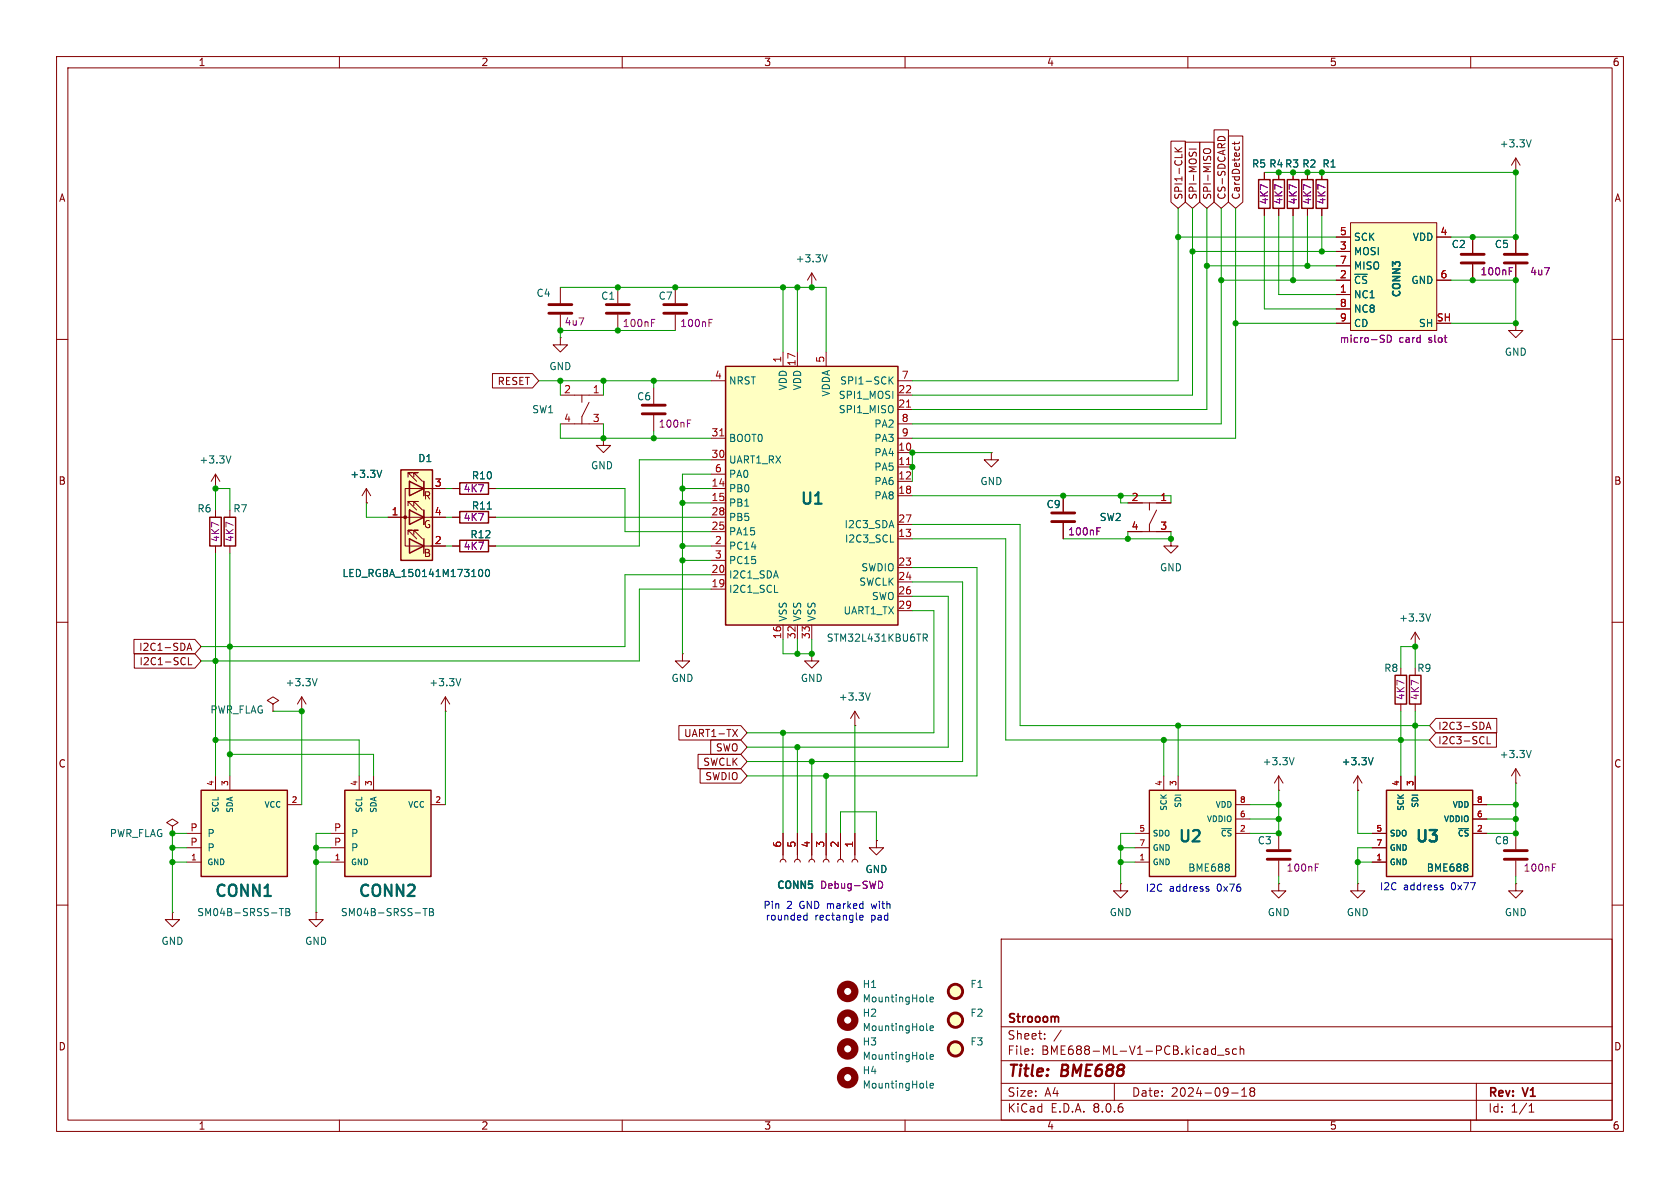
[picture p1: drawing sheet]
<svg xmlns="http://www.w3.org/2000/svg" width="297mm" height="210mm" viewBox="0 0 297 210" stroke-linecap="round" stroke-linejoin="round" font-family="sans-serif">
<g fill="none" stroke="#840000" stroke-width=".18">
<path d="M10 10h277v190h-277zM12 12h273v186h-273zM60 10v2M110 10v2M160 10v2M210 10v2M260 10v2M10 60h2M285 60h2M10 110h2M285 110h2M10 160h2"/>
<path d="M285 160h2M177 166h108v32h-108zM60 198v2M110 198v2M160 198v2M177 194.5h108M177 191.5h108M177 187.5h108M177 181.5h108M182.5 186.3v.1M182.5 185.5v.1M184.7 183.6v.1"/>
<path d="M184.7 182.8v.1M187.6 182.1l-1.3 2M197 191.5v3M210 198v2M214.3 186.3h.6M214.3 185.5h.6M214.9 184.9v1.5M215.2 186.5h1.2M217.2 185.5l-.3-.1-.2 .2v.2l.5 .2v.3h-.5M217.7 193.2h1.2M218.6 185.5l-.4-.1-.3 .3v.4l.1 .2h.6M219.2 185.5l.3-.1 .3 .1 .1 .9"/>
<path d="M219.2 184.9v1.5M219.5 193.8h.9M219.5 192.7l.5-.4v1.5M221.2 192.9l-.2 .3v.3l.2 .3 .5-.1 .1-.2-.1-.4-.2-.2M221.2 192.9l-.2-.2 .2-.4 .5 .1 .1 .2-.3 .3M221.2 192.9h.3M260 198v2M261 191.5v6.5M270.3 196.6h.9M270.3 195.5l.4-.4v1.5"/>
</g>
<path d="M238.8 39.4h15.2v19h-15.2z" fill="#ffffc2"/>
<path d="M238.8 39.4h15.2v19h-15.2zM236.2 52.1h2.6M236.2 49.5h2.6M236.2 44.5h2.6M236.2 41.9h2.6M236.2 47h2.6M236.2 54.6h2.6M236.2 57.2h2.6M254 49.5h2.5M254 41.9h2.5M120.6 115.6v1.2h1.3l-1.3 1.3-1.2-1.3h1.2M120.6 115.6h.1" fill="none" stroke="#840000" stroke-width=".18"/>
<path d="M244.5 59.3h.2M244.6 60l.1 .2-.1 .3M245.3 59.3a.64 .64 0 0 1 .7 .6 .64 .64 0 0 1-.7 .6z" fill="none" stroke="#840084" stroke-width=".18"/>
<path d="M128.3 64.8h30.4v45.7h-30.4z" fill="#ffffc2"/>
<path d="M128.3 64.8h30.4v45.7h-30.4z" fill="none" stroke="#840000" stroke-width=".25"/>
<g fill="none" stroke="#840000" stroke-width=".18">
<path d="M125.7 77.5h2.6M125.7 67.3h2.6M138.4 62.2v2.6M141 62.2v2.6M146 62.2v2.6M158.7 72.4h2.6M158.7 69.9h2.6M158.7 77.5h2.6M158.7 67.3h2.6M158.7 74.9h2.6M64.8 88.9h.1M64.8 86.4l.7 1.2"/>
<path d="M64.8 86.4v2.5M64.8 86.4l-.8 1.2M125.7 86.4h2.6M125.7 88.9h2.6M125.7 96.5h2.6M125.7 94h2.6M125.7 91.4h2.6M125.7 99.1h2.6M125.7 81.3h2.6M125.7 83.8h2.6M158.7 80h2.6M158.7 82.6h2.6"/>
<path d="M158.7 85.1h2.6M158.7 95.3h2.6M158.7 87.6h2.6M158.7 92.7h2.6M125.7 104.1h2.6M125.7 101.6h2.6M138.4 110.5v2.5M141 110.5v2.5M143.5 110.5v2.5M158.7 100.3h2.6M158.7 102.9h2.6M158.7 105.4h2.6"/>
<path d="M158.7 108h2.6"/>
</g>
<path d="M127.2 77.1h.8M160.3 72h.7M160.3 82.1h.7" fill="none" stroke="#a90000" stroke-width=".18"/>
<path d="M157.2 66.6v1.3M157.4 67.2l.5 .7M157.9 66.6l-.7 .7M67.5 83.1l-.4 1.3M157.4 95.8h.6M136.9 104.7h.6M163.2 112.1h.5l.2 .2-.1 .4-.6 .1M163.5 112.8l.4 .6" fill="none" stroke="#006464" stroke-width=".18"/>
<path d="M70.9 83.1h5.6v16h-5.6z" fill="#ffffc2"/>
<g fill="none" stroke="#840000" stroke-width=".18">
<path d="M268 30.5h.1M268 27.9v2.6M268 27.9l-.8 1.3M268 27.9l.7 1.3M260.3 41.9v2.8M260.3 46.7v2.8M268 57.2v1.2h1.2l-1.2 1.3-1.3-1.3h1.3M268 57.2h.1M268 41.9v2.8M268 46.7v2.8M99.1 74.9h7.6M99.1 69.9h7.6"/>
<path d="M102.9 69.9v1.2M104.1 71.1l-1.2 2.6v1.2M38.1 90.2v1.2M38.1 96.5v1.3M40.6 90.2v1.2M40.6 96.5v1.3M68.6 91.4h10.1M72.1 94.5v-.8h.8h-.8l1.6 1.6M72.1 89.4v-.8h.8h-.8l1.6 1.6M72.1 84.3v-.7h.8h-.8l1.6 1.5M72.4 90.2v2.5zM72.4 90.2h.1"/>
<path d="M72.4 85.1v2.5zM72.4 85.1h.1M73.2 94.5v-.8h.7h-.7l1.5 1.6M73.2 89.4v-.8h.7h-.7l1.5 1.6M73.2 84.3v-.7h.7h-.7l1.5 1.5M74.9 90.2v2.5M74.9 85.1v2.5M78.7 86.4h-7.1v10.1h7.1M80 96.5h1.3M80 91.4h1.3M80 86.4h1.3M86.4 96.5h1.2"/>
<path d="M86.4 91.4h1.2M86.4 86.4h1.2M143.5 115.6v1.2h1.3l-1.3 1.3-1.3-1.3h1.3M143.5 115.6h.1M268 156.2v1.3h1.2l-1.2 1.3-1.3-1.3h1.3M268 156.2h.1M268 147.3v2.8M268 152.1v2.8"/>
</g>
<path d="M37.1 91.4h2v5.1h-2zM39.6 91.4h2.1v5.1h-2.1zM70.9 83.1h5.6v16h-5.6zM72.4 95.3l2.5 1.2-2.5 1.3zM72.4 90.2l2.5 1.2-2.5 1.3zM72.4 85.1l2.5 1.3-2.5 1.2zM74.9 85.1v2.5M74.9 90.2v2.5M74.9 95.3v2.5M81.3 90.4h5.1v2.1h-5.1zM81.3 95.5h5.1v2h-5.1zM81.3 85.3h5.1v2.1h-5.1z" fill="none" stroke="#840000" stroke-width=".25"/>
<circle cx="71.6" cy="91.4" r=".25" fill="#840000" stroke="#840000" stroke-width=".18"/>
<path d="M270.7 24.7l-.4 1.3M86.1 90h.8M84.7 100.9l.2-.2a.68 .68 0 0 1 .4 .6 .68 .68 0 0 1-.4 .6l-.2-.2M85.9 100.8l.2-.1a.68 .68 0 0 1 .5 .6 .68 .68 0 0 1-.5 .6l-.2-.1-.1-.4z" fill="none" stroke="#006464" stroke-width=".18"/>
<path d="M258.3 46.5h4.1M258.3 45h4.1M265.9 46.5h4.1M265.9 45h4.1M265.9 151.9h4.1M265.9 150.4h4.1" fill="none" stroke="#840000" stroke-width=".51"/>
<path d="M266.8 47.9h.4M266.8 47.3h.6M274.4 153.3h.5M274.4 152.7h.6" fill="none" stroke="#840084" stroke-width=".18"/>
<path d="M245.1 139.7h15.2v15.2h-15.2z" fill="#ffffc2"/>
<path d="M246.6 119.4h2.1v5.1h-2.1zM249.2 119.4h2v5.1h-2zM245.1 139.7h15.2v15.2h-15.2z" fill="none" stroke="#840000" stroke-width=".25"/>
<g fill="none" stroke="#840000" stroke-width=".18">
<path d="M175.3 80v1.3h1.2l-1.2 1.3-1.3-1.3h1.3M175.3 80h.1M188 87.6v2.8M188 92.5v2.8M199.4 94h7.6M199.4 88.9h7.6M203.2 88.9v1.3M204.5 90.2l-1.3 2.5v1.3M207 95.3v1.2h1.3l-1.3 1.3-1.3-1.3h1.3M207 95.3h.1M247.6 118.1v1.3M250.2 114.3h.1"/>
<path d="M250.2 111.8v2.5M250.2 111.8l-.8 1.2M250.2 111.8l.8 1.2M48.3 124.5l1-.7-1-.6-1.1 .6 1.1 .7v1.2M48.3 125.7h.1M247.6 124.5v1.2M247.6 137.2v2.5M250.2 124.5v1.2M250.2 137.2v2.5M268 138.4h.1M268 135.9l-.8 1.3M268 135.9v2.5"/>
<path d="M268 135.9l.7 1.3M137.9 152.4l.2-.4 .3-.1 .4 .1 .1 .4M138.4 147.3v4.6M140.5 152.4l.1-.4 .4-.1 .3 .1 .2 .4M141 147.3v4.6M143 152.4l.1-.4 .4-.1 .4 .1 .1 .4M143.5 147.3v4.6M145.5 152.4l.2-.4 .3-.1 .4 .1 .2 .4M146 147.3v4.6M148.1 152.4l.1-.4 .4-.1 .3 .1 .2 .4M148.6 147.3v4.6M150.6 152.4l.2-.4 .3-.1 .4 .1 .1 .4"/>
<path d="M151.1 147.3v4.6M154.9 148.6v1.3h1.3l-1.3 1.2-1.2-1.2h1.2M154.9 148.6h.1M242.6 152.4h2.5M242.6 147.3h2.5M242.6 149.9h2.5M260.3 147.3h2.6M260.3 144.8h2.6M260.3 142.2h2.6"/>
</g>
<g fill="none" stroke="#006464" stroke-width=".18">
<path d="M252.9 108.5l-.4 1.3M270.7 132.7l-.4 1.2M257.9 146.5h1.7M259.4 152.8v.3M259.4 153.4v.5M163.8 176.9l.2 .2M164.4 176.7l.6-.1v-.3h-.4l-.2 .1 .1 .6h.5M163.8 187.1l.2 .2M163.8 192.2l.2 .1M163.8 182l.2 .2M164.4 186.8l.6-.1v-.2l-.4-.1-.2 .2 .1 .6h.5M164.4 181.8l.6-.2v-.2l-.4-.1-.2 .2 .1 .6h.5"/>
<path d="M164.4 191.9l.6-.1v-.2l-.4-.1-.2 .2 .1 .6h.5"/>
</g>
<g fill="none" stroke="#840000" stroke-width=".51">
<path d="M185.9 92.2h4.1M185.9 90.7h4.1"/>
<circle cx="168.9" cy="175.3" r="1.27"/>
<circle cx="168.9" cy="185.4" r="1.27"/>
<circle cx="168.9" cy="180.3" r="1.27"/>
</g>
<path d="M193.9 93.9h.4M193.9 93.3h.6M155.3 155.8a.64 .64 0 0 1 .7 .6 .64 .64 0 0 1-.7 .6" fill="none" stroke="#840084" stroke-width=".18"/>
<g fill="none" stroke="#840000" stroke-width="1.3">
<circle cx="149.9" cy="175.3" r="1.27"/>
<circle cx="149.9" cy="185.4" r="1.27"/>
<circle cx="149.9" cy="190.5" r="1.27"/>
<circle cx="149.9" cy="180.3" r="1.27"/>
</g>
<g fill="#ffffc2" stroke="#ffffc2" stroke-width=".18">
<circle cx="168.9" cy="180.3" r="1.27"/>
<circle cx="168.9" cy="175.3" r="1.27"/>
<circle cx="168.9" cy="185.4" r="1.27"/>
</g>
<path d="M61 139.7h15.2v15.2h-15.2z" fill="#ffffc2"/>
<path d="M61 139.7h15.2v15.2h-15.2z" fill="none" stroke="#840000" stroke-width=".25"/>
<g fill="none" stroke="#840000" stroke-width=".18">
<path d="M38.1 86.4h.1M38.1 83.8l-.8 1.3M38.1 83.8v2.6M38.1 83.8l.8 1.3M53.3 125.7h.1M53.3 123.2l-.7 1.3M53.3 123.2v2.5M53.3 123.2l.8 1.3M63.5 137.2v2.5M66 137.2v2.5M78.7 125.7h.1M78.7 123.2l-.7 1.3"/>
<path d="M78.7 123.2v2.5M78.7 123.2l.8 1.3M30.5 146.1l1-.7-1-.6-1 .6 1 .7v1.2M30.5 147.3h.1M58.4 152.4h2.6M58.4 149.9h2.6M58.4 147.3h2.6M76.2 142.2h2.5M30.5 161.3v1.3h1.2l-1.2 1.2-1.3-1.2h1.3M30.5 161.3h.1M55.9 161.3v1.3h1.2l-1.2 1.2-1.3-1.2h1.3M55.9 161.3h.1"/>
</g>
<path d="M40.8 80.6l-.4 1.3M56.1 120l-.5 1.2M81.5 120l-.5 1.2M74.8 160.6h.7M75.1 160.6v1.3M75.9 160.6h.5l.2 .2-.2 .4 .2 .1 .1 .3-.3 .3h-.5zM75.9 161.2h.5" fill="none" stroke="#006464" stroke-width=".18"/>
<path d="M35.6 139.7h15.2v15.2h-15.2z" fill="#ffffc2"/>
<path d="M222.5 31.8h2v5h-2zM225 31.8h2.1v5h-2.1zM227.6 31.8h2v5h-2zM230.1 31.8h2.1v5h-2.1zM232.7 31.8h2v5h-2zM35.6 139.7h15.2v15.2h-15.2z" fill="none" stroke="#840000" stroke-width=".25"/>
<g fill="none" stroke="#840000" stroke-width=".18">
<path d="M223.5 30.5v1.3M223.5 36.8v1.3M226.1 30.5v1.3M226.1 36.8v1.3M228.6 30.5v1.3M228.6 36.8v1.3M231.1 30.5v1.3M231.1 36.8v1.3M233.7 30.5v1.3M233.7 36.8v1.3M99.1 59.7v1.3h1.2l-1.2 1.2-1.3-1.2h1.3M99.1 59.7h.1"/>
<path d="M99.1 50.8v2.8M99.1 55.6v2.8M109.2 50.8v2.8M109.2 55.6v2.8M119.4 50.8v2.8M119.4 55.6v2.8M143.5 50.8h.1M143.5 48.3l-.8 1.2M143.5 48.3v2.5M143.5 48.3l.8 1.2M106.7 77.5v1.2h1.2l-1.2 1.3-1.3-1.3h1.3M106.7 77.5h.1"/>
<path d="M115.6 68.6v2.8M115.6 73.4v2.8M38.1 137.2v2.5M40.6 137.2v2.5M151.1 128.3h.1M151.1 125.7l-.7 1.3M151.1 125.7v2.6M151.1 125.7l.8 1.3M226.1 139.7h.1M226.1 137.2v2.5M226.1 137.2l-.8 1.2M226.1 137.2l.7 1.2"/>
<path d="M33 152.4h2.6M33 149.9h2.6M33 147.3h2.6M50.8 142.2h2.5M198.1 156.2v1.3h1.3l-1.3 1.3-1.3-1.3h1.3M198.1 156.2h.1M240 156.2v1.3h1.3l-1.3 1.3-1.2-1.3h1.2M240 156.2h.1"/>
</g>
<path d="M146.2 45l-.4 1.3M153.9 122.5l-.5 1.3M228.8 133.9l-.4 1.3M49.4 160.6h.7M49.7 160.6v1.3M50.5 160.6h.5l.2 .2-.2 .4 .2 .1 .1 .3-.3 .3h-.5zM50.5 161.2h.5" fill="none" stroke="#006464" stroke-width=".18"/>
<path d="M97 55.4h4.1M97 53.8h4.1M107.2 55.4h4.1M107.2 53.8h4.1M117.3 55.4h4.1M117.3 53.8h4.1M113.5 73.2h4.1M113.5 71.6h4.1" fill="none" stroke="#840000" stroke-width=".51"/>
<path d="M115.2 57.1h.4M115.2 56.5h.6M125.3 57.1h.5M125.3 56.5h.6M121.5 74.8h.5M121.5 74.2h.6" fill="none" stroke="#840084" stroke-width=".18"/>
<path d="M203.2 139.7h15.2v15.2h-15.2z" fill="#ffffc2"/>
<path d="M203.2 139.7h15.2v15.2h-15.2z" fill="none" stroke="#840000" stroke-width=".25"/>
<g fill="none" stroke="#840000" stroke-width=".18">
<path d="M207 25h2.6v10.7l-1.3 1.1-1.3-1.1zM207.7 26.8h1.3M207.7 26.1l.7 .7M209 26.1l-.8 .6M209.5 25.1h2.6v10.6l-1.3 1.1-1.3-1.1zM210.2 26.4h1.3M210.3 26.9l-.1 .2M210.9 27l.2-.1 .3 .1M212.1 25.1h2.5v10.6l-1.2 1.1-1.3-1.1zM212.8 27v-.2a.43 .43 0 0 1 .4-.5h.4a.42 .42 0 0 1 .4 .2 .42 .42 0 0 1 0 .5M214.6 23h2.6v12.7l-1.3 1.1-1.3-1.1zM215.4 24.4l.4-.3 .7 .3"/>
<path d="M217.2 24h2.5v11.7l-1.3 1.1-1.2-1.1zM218.3 25.1v.5M219.1 25.1l-.2 .3h-1.1M223.5 30.5v1.3M223.5 36.8v1.3M226.1 30.5v1.3M226.1 36.8v1.3M228.6 30.5v1.3M228.6 36.8v1.3M231.1 30.5v1.3M231.1 36.8v1.3M233.7 30.5v1.3"/>
<path d="M233.7 36.8v1.3M236.2 52.1h2.6M236.2 49.5h2.6M236.2 44.5h2.6M236.2 41.9h2.6M236.2 47h2.6M236.2 54.6h2.6M236.2 57.2h2.6M254 49.5h2.5M254 41.9h2.5M260.3 41.9v2.8M260.3 46.7v2.8"/>
<path d="M268 41.9v2.8M268 46.7v2.8M87.1 66h7l1.1 1.3-1.1 1.3h-7zM64.8 88.9h.1M68.6 91.4h2.5M76.2 86.4h2.5M76.2 96.5h2.5M76.2 91.4h2.5M80 86.4h1.3M80 96.5h1.3M80 91.4h1.3M86.4 86.4h1.2"/>
<path d="M86.4 96.5h1.2M86.4 91.4h1.2M188 87.6v2.8M188 92.5v2.8M199.4 88.9h2.5M199.4 94h2.5M204.5 88.9h2.5M204.5 94h2.5M23.7 113h10.7l1.2 1.3-1.2 1.3h-10.7zM23.7 115.6h10.7l1.2 1.2-1.2 1.3h-10.7zM33.1 115l.4-1.3 .4 1.3M33.2 114.6h.6"/>
<path d="M33.3 116.2v1.3h.6M120 128.3h11l1.1 1.2-1.1 1.3h-11zM123.4 133.3h7.6l1.1 1.3-1.1 1.3h-7.6zM123.8 135.9h7.2l1.1 1.3-1.1 1.2h-7.2zM125.6 130.8h5.4l1.1 1.3-1.1 1.3h-5.4zM129.5 128.9l.9 1.3M130.4 128.9l-.9 1.3M205.7 137.2v2.5M208.3 137.2v2.5M240 139.7h.1M240 137.2l-.7 1.2M240 137.2v2.5"/>
<path d="M240 137.2l.8 1.2M247.6 137.2v2.5M250.2 137.2v2.5M253.8 127h10.8v2.5h-10.8l-1.1-1.2zM253.8 129.5h10.7v2.6h-10.7l-1.1-1.3zM262.7 128.9l.4-1.2 .5 1.2M262.8 128.6h.7M262.9 130.2v1.3h.6M138.4 147.3v3.8M141 147.3v3.8M143.5 147.3v3.8M146 147.3v3.8"/>
<path d="M148.6 147.3v3.8M151.1 147.3v3.8M154.9 148.6h.1M200.7 152.4h2.5M200.7 147.3h2.5M200.7 149.9h2.5M218.4 147.3h2.6M218.4 144.8h2.6M218.4 142.2h2.6M226.1 156.2v1.3h1.2l-1.2 1.3-1.3-1.3h1.3M226.1 156.2h.1M226.1 147.3v2.8"/>
<path d="M226.1 152.1v2.8M242.6 152.4h2.5M242.6 147.3h2.5M242.6 149.9h2.5M260.3 147.3h2.6M260.3 144.8h2.6M260.3 142.2h2.6"/>
</g>
<path d="M67.5 83.1l-.4 1.3M86.1 90h.8M84.7 100.9l.2-.2a.68 .68 0 0 1 .4 .6 .68 .68 0 0 1-.4 .6l-.2-.2M85.9 100.8l.2-.1a.68 .68 0 0 1 .5 .6 .68 .68 0 0 1-.5 .6l-.2-.1-.1-.4zM242.8 133.9l-.5 1.3M215.9 146.5h1.8M217.3 152.8v.3M217.3 153.4v.5M257.9 146.5h1.7M259.4 152.8v.3M259.4 153.4v.5" fill="none" stroke="#006464" stroke-width=".18"/>
<path d="M224 151.9h4.1M224 150.4h4.1" fill="none" stroke="#840000" stroke-width=".51"/>
<path d="M244.5 59.3h.2M244.6 60l.1 .2-.1 .3M245.3 59.3a.64 .64 0 0 1 .7 .6 .64 .64 0 0 1-.7 .6zM266.8 47.9h.4M266.8 47.3h.6M193.9 93.9h.4M193.9 93.3h.6M155.3 155.8a.64 .64 0 0 1 .7 .6 .64 .64 0 0 1-.7 .6M232.5 153.3h.4M232.5 152.7h.6" fill="none" stroke="#840084" stroke-width=".18"/>
<path d="M213.4 157.1l.3 .1v.2l-.1 .2h-.3M213.4 156.7l.3 .1M254.8 156.9h.3v.2l-.1 .2h-.3M254.8 156.5h.3M142.2 162.6h.5M142.2 161.9h.5M142.7 161.4v1.2M152 162.2l.6-.1-.1-.2-.3-.1-.2 .2v.6h.5" fill="none" stroke="#0000c2" stroke-width=".18"/>
<g fill="none" stroke="#009600" stroke-width=".18">
<path d="M208.3 36.8v30.5h-47M210.8 36.8v33.1h-49.5M213.4 36.8v35.6h-52.1M215.9 36.8v38.1h-54.6M218.4 36.8v40.7h-57.1M223.5 30.5h44.5v11.4h-11.5M223.5 38.1v16.5h12.7M226.1 38.1v14h10.1M228.6 38.1v11.4M231.1 38.1v8.9M233.7 38.1v6.4M99.1 50.8h46.9v11.4"/>
<path d="M119.4 58.4h-20.3v1.3M138.4 50.8v11.4M141 50.8v11.4M208.3 41.9h27.9M210.8 44.5h25.4M213.4 47h22.8M215.9 49.5h20.3M218.4 57.2h17.8M256.5 49.5h11.5v7.7h-11.5M95.2 67.3h30.5M99.1 74.9v2.6h26.6M99.1 67.3v2.6"/>
<path d="M106.7 67.3v2.6M106.7 74.9v2.6M115.6 67.3v1.3M115.6 76.2v1.3M38.1 90.2v-3.8h2.5v3.8M38.1 97.8v39.4M40.6 97.8v39.4M64.8 88.9v2.5h3.8M78.7 96.5h1.3M78.7 86.4h1.3M78.7 91.4h1.3M87.6 86.4h22.9v7.6h15.2"/>
<path d="M87.6 91.4h38.1M120.6 96.5h5.1M120.6 88.9h5.1M120.6 99.1h5.1M120.6 86.4h5.1M125.7 81.3h-12.7v15.2h-25.4M125.7 83.8h-5.1v31.8M161.3 92.7h19v35.6h72.4M161.3 95.3h16.5v35.5h74.9M161.3 87.6h45.7v1.3M175.3 80h-14v5.1M198.1 87.6v1.3h1.3"/>
<path d="M199.4 94v1.3M207 94v1.3h-19M125.7 101.6h-15.2v12.7h-74.9M125.7 104.1h-12.7v12.7h-77.4M138.4 113v2.6h5.1v-2.6M141 113v2.6M161.3 102.9h8.9v31.7h-38.1M161.3 100.3h11.4v36.9h-40.6M161.3 108h3.8v21.5h-33M161.3 105.4h6.3v26.7h-35.5M247.6 118.1v-3.8h2.6v3.8M38.1 130.8h25.4v6.4"/>
<path d="M40.6 133.4h25.4v3.8M48.3 125.7h5v16.5M78.7 125.7v16.5M138.4 129.5v17.8M141 132.1v15.2M143.5 134.6v12.7M146 137.2v10.1M151.1 128.3v19M205.7 130.8v6.4M208.3 128.3v8.9M226.1 139.7v7.6h-5.1M240 139.7v7.6h2.6"/>
<path d="M247.6 125.7v11.5M250.2 125.7v11.5M268 138.4v8.9h-5.1M30.5 149.9h2.5M30.5 152.4h2.5M33 147.3h-2.5v14M55.9 149.9h2.5M55.9 152.4h2.5M58.4 147.3h-2.5v14M148.6 147.3v-3.8h6.3v5.1M198.1 149.9h2.6M198.1 152.4h2.6"/>
<path d="M200.7 147.3h-2.6v8.9M221 144.8h5.1M221 142.2h5.1M226.1 154.9v1.3M240 152.4h2.6M242.6 149.9h-2.6v6.3M262.9 144.8h5.1M262.9 142.2h5.1M268 154.9v1.3"/>
</g>
<g fill="#009600" stroke="#009600" stroke-width=".18">
<circle cx="208.3" cy="128.3" r=".46"/>
<circle cx="247.6" cy="130.8" r=".46"/>
<circle cx="226.1" cy="147.3" r=".46"/>
<circle cx="226.1" cy="142.2" r=".46"/>
<circle cx="226.1" cy="144.8" r=".46"/>
<circle cx="231.1" cy="47" r=".46"/>
<circle cx="233.7" cy="44.5" r=".46"/>
<circle cx="226.1" cy="30.5" r=".46"/>
<circle cx="228.6" cy="30.5" r=".46"/>
<circle cx="231.1" cy="30.5" r=".46"/>
<circle cx="198.1" cy="152.4" r=".46"/>
<circle cx="198.1" cy="149.9" r=".46"/>
<circle cx="205.7" cy="130.8" r=".46"/>
<circle cx="198.1" cy="87.6" r=".46"/>
<circle cx="188" cy="87.6" r=".46"/>
<circle cx="199.4" cy="95.3" r=".46"/>
<circle cx="207" cy="95.3" r=".46"/>
<circle cx="210.8" cy="44.5" r=".46"/>
<circle cx="215.9" cy="49.5" r=".46"/>
<circle cx="213.4" cy="47" r=".46"/>
<circle cx="208.3" cy="41.9" r=".46"/>
<circle cx="228.6" cy="49.5" r=".46"/>
<circle cx="218.4" cy="57.2" r=".46"/>
<circle cx="268" cy="142.2" r=".46"/>
<circle cx="250.2" cy="128.3" r=".46"/>
<circle cx="250.2" cy="114.3" r=".46"/>
<circle cx="268" cy="144.8" r=".46"/>
<circle cx="240" cy="152.4" r=".46"/>
<circle cx="268" cy="147.3" r=".46"/>
<circle cx="268" cy="57.2" r=".46"/>
<circle cx="260.3" cy="41.9" r=".46"/>
<circle cx="233.7" cy="30.5" r=".46"/>
<circle cx="268" cy="41.9" r=".46"/>
<circle cx="268" cy="30.5" r=".46"/>
<circle cx="268" cy="49.5" r=".46"/>
<circle cx="260.3" cy="49.5" r=".46"/>
<circle cx="115.6" cy="67.3" r=".46"/>
<circle cx="106.7" cy="67.3" r=".46"/>
<circle cx="38.1" cy="86.4" r=".46"/>
<circle cx="120.6" cy="99.1" r=".46"/>
<circle cx="106.7" cy="77.5" r=".46"/>
<circle cx="120.6" cy="88.9" r=".46"/>
<circle cx="161.3" cy="82.6" r=".46"/>
<circle cx="120.6" cy="86.4" r=".46"/>
<circle cx="161.3" cy="80" r=".46"/>
<circle cx="141" cy="115.6" r=".46"/>
<circle cx="143.5" cy="115.6" r=".46"/>
<circle cx="99.1" cy="67.3" r=".46"/>
<circle cx="99.1" cy="58.4" r=".46"/>
<circle cx="141" cy="50.8" r=".46"/>
<circle cx="143.5" cy="50.8" r=".46"/>
<circle cx="120.6" cy="96.5" r=".46"/>
<circle cx="109.2" cy="58.4" r=".46"/>
<circle cx="109.2" cy="50.8" r=".46"/>
<circle cx="119.4" cy="50.8" r=".46"/>
<circle cx="138.4" cy="50.8" r=".46"/>
<circle cx="115.6" cy="77.5" r=".46"/>
<circle cx="40.6" cy="133.4" r=".46"/>
<circle cx="30.5" cy="147.3" r=".46"/>
<circle cx="55.9" cy="149.9" r=".46"/>
<circle cx="55.9" cy="152.4" r=".46"/>
<circle cx="38.1" cy="116.8" r=".46"/>
<circle cx="40.6" cy="114.3" r=".46"/>
<circle cx="53.3" cy="125.7" r=".46"/>
<circle cx="30.5" cy="152.4" r=".46"/>
<circle cx="30.5" cy="149.9" r=".46"/>
<circle cx="38.1" cy="130.8" r=".46"/>
<circle cx="141" cy="132.1" r=".46"/>
<circle cx="143.5" cy="134.6" r=".46"/>
<circle cx="146" cy="137.2" r=".46"/>
<circle cx="138.4" cy="129.5" r=".46"/>
</g>
<g font-size="2.8" fill="#006464">
<text x="141.2" y="89.7">U1</text>
<text x="208.1" y="149.4">U2</text>
<text x="250" y="149.4">U3</text>
<text x="37.7" y="159.1">CONN1</text>
<text x="63.1" y="159.1">CONN2</text>
</g>
<g font-size="2.8" fill="#840000">
<text x="178" y="190.9">Title:</text>
<text x="187.7" y="190.9">BME688</text>
</g>
<g font-size="2.1" fill="#840000">
<text x="178" y="184">Sheet:</text>
<text x="178" y="181.2">Strooom</text>
<text x="178" y="186.7">File:</text>
<text x="184.1" y="186.7">BME688-ML-V1-PCB.kicad_sch</text>
<text x="178" y="196.9">KiCad</text>
<text x="178" y="194.1">Size:</text>
<text x="184.7" y="194.1">A4</text>
<text x="185.7" y="196.9">E.D.A.</text>
<text x="193.3" y="196.9">8.0.6</text>
<text x="200" y="194.1">Date:</text>
<text x="207" y="194.1">2024-09-18</text>
<text x="263" y="194.3">Rev:</text>
<text x="263" y="196.9">Id:</text>
<text x="267.1" y="196.9">1/1</text>
<text x="269.4" y="194.3">V1</text>
</g>
<g font-size="1.8" fill="#840000">
<text x="35" y="11.9">1</text>
<text x="85" y="11.9">2</text>
<text x="135" y="11.9">3</text>
<text x="185" y="11.9">4</text>
<text x="235" y="11.9">5</text>
<text x="285" y="11.9">6</text>
<text x="10.3" y="35.9">A</text>
<text x="209.2" y="35.4" transform="rotate(-90 209.2 35.4)">SPI1-CLK</text>
<text x="211.8" y="35.4" transform="rotate(-90 211.8 35.4)">SPI-MOSI</text>
<text x="214.3" y="35.4" transform="rotate(-90 214.3 35.4)">SPI-MISO</text>
<text x="216.9" y="35.4" transform="rotate(-90 216.9 35.4)">CS-SDCARD</text>
<text x="219.4" y="35.4" transform="rotate(-90 219.4 35.4)">CardDetect</text>
<text x="285.3" y="35.9">A</text>
<text x="87.9" y="68.3">RESET</text>
<text x="10.3" y="85.9">B</text>
<text x="74.8" y="88.5">R</text>
<text x="285.3" y="85.9">B</text>
<text x="74.8" y="93.6">G</text>
<text x="74.8" y="98.7">B</text>
<text x="24.5" y="115.3">I2C1-SDA</text>
<text x="24.6" y="117.8">I2C1-SCL</text>
<text x="120.8" y="130.5">UART1-TX</text>
<text x="254.2" y="129.2">I2C3-SDA</text>
<text x="254.2" y="131.8">I2C3-SCL</text>
<text x="10.3" y="135.9">C</text>
<text x="124.2" y="135.6">SWCLK</text>
<text x="126.5" y="133">SWO</text>
<text x="285.3" y="135.9">C</text>
<text x="124.6" y="138.1">SWDIO</text>
<text x="10.3" y="185.9">D</text>
<text x="285.3" y="185.9">D</text>
<text x="35" y="199.9">1</text>
<text x="85" y="199.9">2</text>
<text x="135" y="199.9">3</text>
<text x="185" y="199.9">4</text>
<text x="235" y="199.9">5</text>
<text x="285" y="199.9">6</text>
</g>
<g font-size="1.8" fill="#006464">
<text x="221.2" y="29.8">R5 R4 R3 R2</text>
<text x="233.7" y="29.8">R1</text>
<text x="265" y="26.3">+3.3V</text>
<text x="140.6" y="46.6">+3.3V</text>
<text x="239.3" y="45.3">MOSI</text>
<text x="239.3" y="42.8">SCK</text>
<text x="239.3" y="47.9">MISO</text>
<text x="249.7" y="42.8">VDD</text>
<text x="256.6" y="44">C2</text>
<text x="264.2" y="44">C5</text>
<text x="94.8" y="52.7">C4</text>
<text x="106.2" y="53.2">C1</text>
<text x="116.3" y="53.2">C7</text>
<text x="239.3" y="52.9">NC1</text>
<text x="239.3" y="50.4">~{CS}</text>
<text x="247.9" y="52.8" transform="rotate(-90 247.9 52.8)">CONN3</text>
<text x="249.4" y="50.4">GND</text>
<text x="239.3" y="55.5">NC8</text>
<text x="239.3" y="58">CD</text>
<text x="250.7" y="58">SH</text>
<text x="97" y="65.6">GND</text>
<text x="265.9" y="63.1">GND</text>
<text x="112.5" y="71">C6</text>
<text x="128.8" y="68.2">NRST</text>
<text x="139.3" y="69.1" transform="rotate(-90 139.3 69.1)">VDD</text>
<text x="141.8" y="69.1" transform="rotate(-90 141.8 69.1)">VDD</text>
<text x="146.9" y="70.2" transform="rotate(-90 146.9 70.2)">VDDA</text>
<text x="148.2" y="70.7">SPI1_MOSI</text>
<text x="148.4" y="68.2">SPI1-SCK</text>
<text x="94" y="73.3">SW1</text>
<text x="148.2" y="73.3">SPI1_MISO</text>
<text x="154.5" y="75.8">PA2</text>
<text x="35.2" y="82.1">+3.3V</text>
<text x="73.8" y="81.9">D1</text>
<text x="104.4" y="83.2">GND</text>
<text x="128.8" y="82.1">UART1_RX</text>
<text x="128.8" y="78.3">BOOT0</text>
<text x="154.5" y="80.9">PA4</text>
<text x="154.5" y="83.4">PA5</text>
<text x="154.5" y="78.3">PA3</text>
<text x="61.8" y="84.7">+3.3V</text>
<text x="83.3" y="84.9">R10</text>
<text x="128.8" y="87.2">PB0</text>
<text x="128.8" y="89.8">PB1</text>
<text x="128.8" y="84.7">PA0</text>
<text x="154.5" y="86">PA6</text>
<text x="154.5" y="88.5">PA8</text>
<text x="173.2" y="86">GND</text>
<text x="34.8" y="90.8">R6</text>
<text x="41.2" y="90.8">R7</text>
<text x="128.8" y="94.8">PA15</text>
<text x="128.8" y="92.3">PB5</text>
<text x="149.2" y="93.6">I2C3_SDA</text>
<text x="184.9" y="90">C9</text>
<text x="194.3" y="92.3">SW2</text>
<text x="128.8" y="97.4">PC14</text>
<text x="128.8" y="99.9">PC15</text>
<text x="149.3" y="96.1">I2C3_SCL</text>
<text x="152.2" y="101.2">SWDIO</text>
<text x="205" y="101.2">GND</text>
<text x="60.4" y="102.2">LED_RGBA_150141M173100</text>
<text x="128.8" y="105">I2C1_SCL</text>
<text x="128.8" y="102.5">I2C1_SDA</text>
<text x="151.8" y="103.7">SWCLK</text>
<text x="154" y="106.3">SWO</text>
<text x="139.3" y="110" transform="rotate(-90 139.3 110)">VSS</text>
<text x="141.8" y="110" transform="rotate(-90 141.8 110)">VSS</text>
<text x="144.4" y="110" transform="rotate(-90 144.4 110)">VSS</text>
<text x="146.1" y="113.6">STM32L431KBU6TR</text>
<text x="149" y="108.8">UART1_TX</text>
<text x="247.2" y="110.1">+3.3V</text>
<text x="244.6" y="119">R8</text>
<text x="250.5" y="119">R9</text>
<text x="50.4" y="121.5">+3.3V</text>
<text x="75.8" y="121.5">+3.3V</text>
<text x="118.6" y="120.8">GND</text>
<text x="141.5" y="120.8">GND</text>
<text x="148.2" y="124.1">+3.3V</text>
<text x="37.1" y="126.3">PWR_FLAG</text>
<text x="223.1" y="135.5">+3.3V</text>
<text x="237.1" y="135.5">+3.3V</text>
<text x="265" y="134.2">+3.3V</text>
<text x="19.3" y="148.2">PWR_FLAG</text>
<text x="36.6" y="148.2">P</text>
<text x="62" y="148.2">P</text>
<text x="222.3" y="149.5">C3</text>
<text x="264.2" y="149.5">C8</text>
<text x="36.6" y="150.7">P</text>
<text x="62" y="150.7">P</text>
<text x="152.9" y="154.5">GND</text>
<text x="210" y="154.3">BME688</text>
<text x="252.1" y="154.3">BME688</text>
<text x="137.2" y="157.5">CONN5</text>
<text x="28.4" y="167.2">GND</text>
<text x="34.8" y="162.2">SM04B-SRSS-TB</text>
<text x="53.8" y="167.2">GND</text>
<text x="60.2" y="162.2">SM04B-SRSS-TB</text>
<text x="196.1" y="162.2">GND</text>
<text x="224" y="162.2">GND</text>
<text x="238" y="162.2">GND</text>
<text x="265.9" y="162.2">GND</text>
<text x="152.4" y="174.9">H1</text>
<text x="152.4" y="177.4">MountingHole</text>
<text x="152.4" y="179.9">H2</text>
<text x="171.5" y="179.9">F2</text>
<text x="171.5" y="174.9">F1</text>
<text x="152.4" y="185">H3</text>
<text x="152.4" y="182.5">MountingHole</text>
<text x="171.5" y="185">F3</text>
<text x="152.4" y="187.6">MountingHole</text>
<text x="152.4" y="190.1">H4</text>
<text x="152.4" y="192.6">MountingHole</text>
</g>
<g font-size="1.8" fill="#840084">
<text x="224.4" y="36.2" transform="rotate(-90 224.4 36.2)">4K7</text>
<text x="226.9" y="36.2" transform="rotate(-90 226.9 36.2)">4K7</text>
<text x="229.5" y="36.2" transform="rotate(-90 229.5 36.2)">4K7</text>
<text x="232" y="36.2" transform="rotate(-90 232 36.2)">4K7</text>
<text x="234.5" y="36.2" transform="rotate(-90 234.5 36.2)">4K7</text>
<text x="261.6" y="48.9">100nF</text>
<text x="270.4" y="48.9">4u7</text>
<text x="99.7" y="57.8">4u7</text>
<text x="110" y="58">100nF</text>
<text x="120.2" y="58">100nF</text>
<text x="236.8" y="60.8">micro-SD</text>
<text x="247.3" y="60.8">card</text>
<text x="252.6" y="60.8">slot</text>
<text x="116.3" y="75.8">100nF</text>
<text x="81.9" y="87.2">4K7</text>
<text x="39" y="95.9" transform="rotate(-90 39 95.9)">4K7</text>
<text x="41.5" y="95.9" transform="rotate(-90 41.5 95.9)">4K7</text>
<text x="81.9" y="92.3">4K7</text>
<text x="83.1" y="95.4">R12</text>
<text x="83.3" y="90.3">R11</text>
<text x="188.7" y="94.8">100nF</text>
<text x="81.9" y="97.4">4K7</text>
<text x="248.5" y="123.9" transform="rotate(-90 248.5 123.9)">4K7</text>
<text x="251.1" y="123.9" transform="rotate(-90 251.1 123.9)">4K7</text>
<text x="227.3" y="154.3">100nF</text>
<text x="269.3" y="154.3">100nF</text>
<text x="144.9" y="157.3">Debug-SWD</text>
</g>
<g font-size="1.8" fill="#a90000">
<text x="236.8" y="41.7">5</text>
<text x="254.6" y="41.7">4</text>
<text x="236.8" y="44.2">3</text>
<text x="236.8" y="46.7">7</text>
<text x="236.8" y="51.8">1</text>
<text x="236.8" y="49.3">2</text>
<text x="254.6" y="49.3">6</text>
<text x="236.8" y="54.4">8</text>
<text x="236.8" y="56.9">9</text>
<text x="253.9" y="56.9">SH</text>
<text x="138.2" y="64.2" transform="rotate(-90 138.2 64.2)">1</text>
<text x="140.7" y="64.8" transform="rotate(-90 140.7 64.8)">17</text>
<text x="145.8" y="64.2" transform="rotate(-90 145.8 64.2)">5</text>
<text x="99.6" y="69.6">2</text>
<text x="104.7" y="69.6">1</text>
<text x="126.3" y="67.1">4</text>
<text x="158.7" y="69.6">22</text>
<text x="159.3" y="67.1">7</text>
<text x="99.6" y="74.7">4</text>
<text x="104.7" y="74.7">3</text>
<text x="125.7" y="77.2">31</text>
<text x="158.7" y="72.1">21</text>
<text x="159.3" y="74.7">8</text>
<text x="159.3" y="77.2">9</text>
<text x="125.7" y="81">30</text>
<text x="126.3" y="83.6">6</text>
<text x="158.7" y="79.8">10</text>
<text x="158.7" y="82.3">11</text>
<text x="76.8" y="86.1">3</text>
<text x="125.7" y="86.1">14</text>
<text x="125.7" y="88.6">15</text>
<text x="158.7" y="84.8">12</text>
<text x="158.7" y="87.4">18</text>
<text x="200" y="88.6">2</text>
<text x="205" y="88.6">1</text>
<text x="69.1" y="91.2">1</text>
<text x="76.8" y="91.2">4</text>
<text x="125.7" y="93.7">25</text>
<text x="125.7" y="91.2">28</text>
<text x="158.7" y="95">13</text>
<text x="158.7" y="92.5">27</text>
<text x="200" y="93.7">4</text>
<text x="205" y="93.7">3</text>
<text x="76.8" y="96.3">2</text>
<text x="125.7" y="101.3">20</text>
<text x="126.3" y="96.3">2</text>
<text x="126.3" y="98.8">3</text>
<text x="158.7" y="100.1">23</text>
<text x="125.7" y="103.9">19</text>
<text x="158.7" y="102.6">24</text>
<text x="158.7" y="105.2">26</text>
<text x="158.7" y="107.7">29</text>
<text x="138.2" y="113.1" transform="rotate(-90 138.2 113.1)">16</text>
<text x="140.7" y="113.1" transform="rotate(-90 140.7 113.1)">32</text>
<text x="143.3" y="113.1" transform="rotate(-90 143.3 113.1)">33</text>
<text x="33.6" y="149.6">P</text>
<text x="33.6" y="147.1">P</text>
<text x="59" y="149.6">P</text>
<text x="59" y="147.1">P</text>
<text x="138.2" y="149.9" transform="rotate(-90 138.2 149.9)">6</text>
<text x="140.7" y="149.9" transform="rotate(-90 140.7 149.9)">5</text>
<text x="143.3" y="149.9" transform="rotate(-90 143.3 149.9)">4</text>
<text x="145.8" y="149.9" transform="rotate(-90 145.8 149.9)">3</text>
<text x="148.3" y="149.9" transform="rotate(-90 148.3 149.9)">2</text>
<text x="150.9" y="149.9" transform="rotate(-90 150.9 149.9)">1</text>
</g>
<g font-size="1.8" fill="#0000c2">
<text x="134.9" y="160.9">Pin</text>
<text x="139.1" y="160.9">2</text>
<text x="141.4" y="160.9">GND marked</text>
<text x="154.5" y="160.9">with</text>
<text x="202.4" y="157.8">I2C</text>
<text x="206.7" y="157.8">address</text>
<text x="215.2" y="157.8">0x76</text>
<text x="243.8" y="157.6">I2C</text>
<text x="248.1" y="157.6">address</text>
<text x="256.7" y="157.6">0x77</text>
<text x="135.3" y="162.9">rounded</text>
<text x="144" y="162.9">rectangle</text>
<text x="154.1" y="162.9">pad</text>
</g>
<g font-size="1.4" fill="#a90000">
<text x="37.8" y="139" transform="rotate(-90 37.8 139)">4</text>
<text x="40.4" y="139" transform="rotate(-90 40.4 139)">3</text>
<text x="51.5" y="142">2</text>
<text x="63.2" y="139" transform="rotate(-90 63.2 139)">4</text>
<text x="65.8" y="139" transform="rotate(-90 65.8 139)">3</text>
<text x="76.9" y="142">2</text>
<text x="205.5" y="139" transform="rotate(-90 205.5 139)">4</text>
<text x="208" y="139" transform="rotate(-90 208 139)">3</text>
<text x="219.1" y="142">8</text>
<text x="247.4" y="139" transform="rotate(-90 247.4 139)">4</text>
<text x="249.9" y="139" transform="rotate(-90 249.9 139)">3</text>
<text x="261" y="142">8</text>
<text x="201.3" y="147.1">5</text>
<text x="201.3" y="149.6">7</text>
<text x="219.1" y="147.1">2</text>
<text x="219.1" y="144.5">6</text>
<text x="243.2" y="147.1">5</text>
<text x="243.2" y="149.6">7</text>
<text x="261" y="147.1">2</text>
<text x="261" y="144.5">6</text>
<text x="33.7" y="152.1">1</text>
<text x="59.1" y="152.1">1</text>
<text x="201.3" y="152.1">1</text>
<text x="243.2" y="152.1">1</text>
</g>
<g font-size="1.4" fill="#006464">
<text x="38.8" y="143.8" transform="rotate(-90 38.8 143.8)">SCL</text>
<text x="41.4" y="143.8" transform="rotate(-90 41.4 143.8)">SDA</text>
<text x="46.6" y="143">VCC</text>
<text x="64.2" y="143.8" transform="rotate(-90 64.2 143.8)">SCL</text>
<text x="66.8" y="143.8" transform="rotate(-90 66.8 143.8)">SDA</text>
<text x="72" y="143">VCC</text>
<text x="206.5" y="143.5" transform="rotate(-90 206.5 143.5)">SCK</text>
<text x="209" y="142.9" transform="rotate(-90 209 142.9)">SDI</text>
<text x="214.8" y="143">VDD</text>
<text x="248.4" y="143.5" transform="rotate(-90 248.4 143.5)">SCK</text>
<text x="250.9" y="142.9" transform="rotate(-90 250.9 142.9)">SDI</text>
<text x="256.7" y="143">VDD</text>
<text x="203.7" y="148.1">SDO</text>
<text x="213.2" y="145.5">VDDIO</text>
<text x="215.7" y="148.1">~{CS}</text>
<text x="245.6" y="148.1">SDO</text>
<text x="255.1" y="145.5">VDDIO</text>
<text x="257.6" y="148.1">~{CS}</text>
<text x="36.6" y="153.1">GND</text>
<text x="62" y="153.1">GND</text>
<text x="203.7" y="153.1">GND</text>
<text x="203.7" y="150.6">GND</text>
<text x="245.6" y="153.1">GND</text>
<text x="245.6" y="150.6">GND</text>
</g>
</svg>
